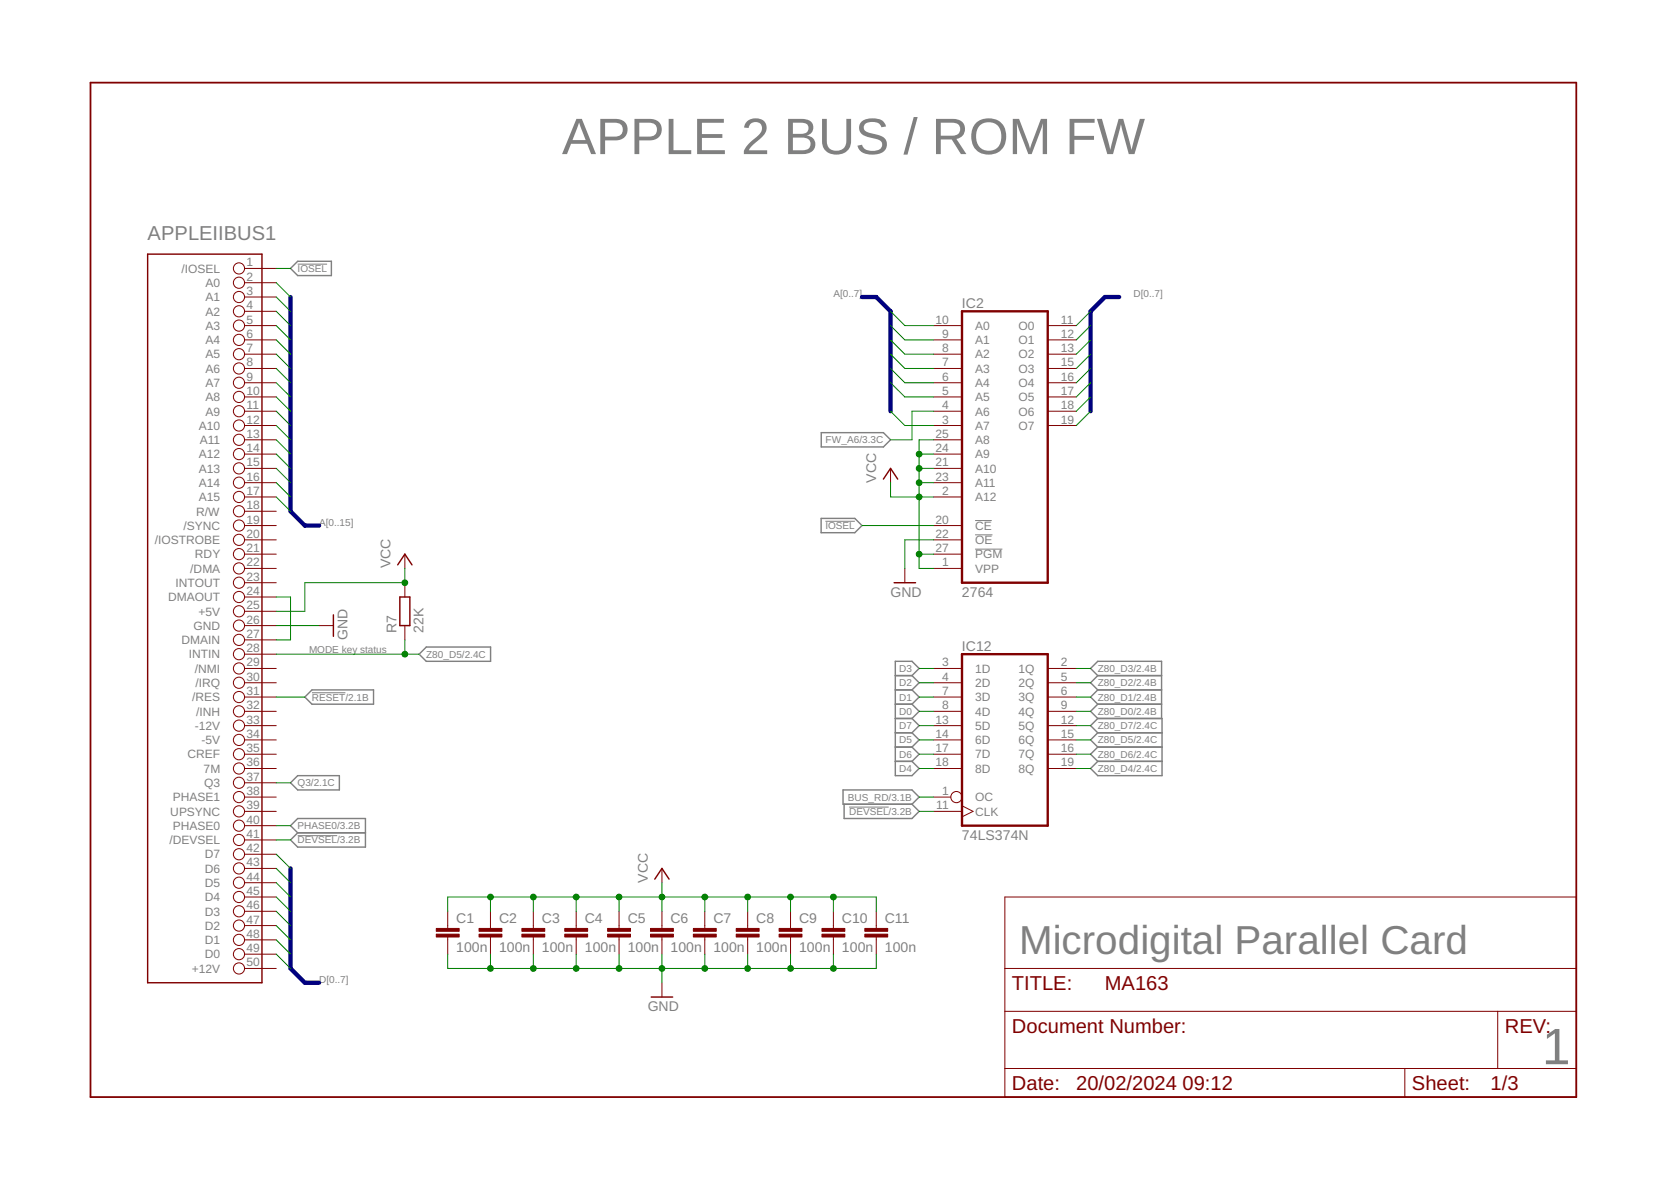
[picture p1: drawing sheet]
<svg xmlns="http://www.w3.org/2000/svg" width="297mm" height="210mm" viewBox="0 0 297 210" stroke-linecap="round" stroke-linejoin="round" font-family="sans-serif">
<path d="M52.9 46.9h5.2M146.7 92.6h5.3M173.3 92.5h3M173.3 95.1h3.1M173.3 97.6h4.9M55.5 123.1h5.9M52.9 148.5h7M150.9 143.4h7.1" fill="none" stroke="#808080" stroke-width=".18"/>
<g fill="none" stroke="#808080" stroke-width=".25">
<path d="M51.6 47.7l1.3-1.3h6v2.6h-6zM146 76.9h11l1.3 1.3-1.3 1.2h-11zM146 92.1h6l1.2 1.3-1.2 1.3h-6zM74.5 116.3l1.3-1.3h11.4v2.5h-11.4zM52.9 137.9h7.4v2.5h-7.4l-1.3-1.3zM54.2 123.9l1.3-1.3h10.9v2.6h-10.9zM159.2 125.2h2.9M159.2 127.7h2.9M159.2 122.6h2.9M159.2 120.1h2.9M159.2 135.3h2.9M159.2 130.2h2.9"/>
<path d="M159.2 132.8h2.9M162.1 120.1l1.3-1.3-1.3-1.3h-2.9v20.4h2.9l1.3-1.3-1.3-1.3M162.1 125.2l1.3 1.2-1.3 1.3M162.1 122.6l1.3 1.3-1.3 1.3M162.1 120.1l1.3 1.2-1.3 1.3M162.1 130.2l1.3 1.3-1.3 1.3M162.1 132.8l1.3 1.2-1.3 1.3M162.1 127.7l1.3 1.3-1.3 1.2M195.1 125.2l-1.2 1.2 1.2 1.3M195.1 125.2h11.4M195.1 127.7h11.5v10.2h-11.5l-1.2-1.3 1.2-1.3M195.1 120.1l-1.2-1.3 1.2-1.3h11.4v10.2"/>
<path d="M195.1 122.6l-1.2 1.3 1.2 1.3M195.1 122.6h11.4M195.1 120.1l-1.2 1.2 1.2 1.3M195.1 120.1h11.4M195.1 135.3h11.5M195.1 130.2l-1.2 1.3 1.2 1.3M195.1 130.2h11.5M195.1 132.8h11.5M195.1 132.8l-1.2 1.2 1.2 1.3M195.1 127.7l-1.2 1.3 1.2 1.2M51.6 146.7l1.3-1.2h12.1v5.1h-12.1l-1.3-1.3 1.3-1.3zM52.9 148h12.1"/>
<path d="M149.9 140.4h12.2l1.3 1.3-1.3 1.2h-12.2zM150.1 142.9v2.6h12l1.3-1.3-1.3-1.3"/>
</g>
<path d="M16.1 14.7h264.1v180.3h-264.1z" fill="none" stroke="#800000" stroke-width=".32"/>
<g fill="none" stroke="#800000" stroke-width=".18">
<path d="M43.5 47.7h5.6M43.5 50.2h5.6M43.5 52.8h5.6M43.5 55.3h5.6M43.5 57.9h5.6M165.9 57.9h5.1M186.2 57.9h5.1M43.5 60.4h5.6M43.5 62.9h5.6M43.5 65.5h5.6M43.5 68h5.6M43.5 70.5h5.6"/>
<path d="M43.5 73.1h5.6M43.5 75.6h5.6M43.5 78.2h5.6M165.9 60.4h5.1M165.9 62.9h5.1M165.9 65.5h5.1M165.9 68h5.1M165.9 70.5h5.1M165.9 73.1h5.1M165.9 75.6h5.1M165.9 78.2h5.1M186.2 60.4h5.1"/>
<path d="M186.2 62.9h5.1M186.2 65.5h5.1M186.2 68h5.1M186.2 70.5h5.1M186.2 73.1h5.1M186.2 75.6h5.1M43.5 95.9h5.6M43.5 93.4h5.6M43.5 80.7h5.6M43.5 83.2h5.6M43.5 85.8h5.6M43.5 88.3h5.6"/>
<path d="M43.5 90.9h5.6M43.5 98.5h5.6M72 98.5v2.5M158.3 83.2v2.6M165.9 95.9h5.1M165.9 93.4h5.1M165.9 80.7h5.1M165.9 83.2h5.1M165.9 85.8h5.1M165.9 88.3h5.1M165.9 98.5h5.1M43.5 108.6h5.6"/>
<path d="M43.5 101h5.6M43.5 118.8h5.6M43.5 113.7h5.6M43.5 106.1h5.6M43.5 111.2h5.6M43.5 116.3h5.6M43.5 103.6h5.6M56.7 111.2h2.6M72 103.6v2.5M72 111.2v2.5M160.8 101v2.6M165.9 101h5.1"/>
<path d="M165.9 118.8h5.1M186.2 118.8h5.1M43.5 131.5h5.6M43.5 129h5.6M43.5 126.4h5.6M43.5 121.3h5.6M43.5 123.9h5.6M43.5 136.6h5.6M43.5 134h5.6M43.5 139.1h5.6M165.9 131.5h5.1M165.9 129h5.1"/>
<path d="M165.9 126.4h5.1M165.9 121.3h5.1M165.9 123.9h5.1M165.9 136.6h5.1M165.9 134h5.1M186.2 131.5h5.1M186.2 129h5.1M186.2 126.4h5.1M186.2 121.3h5.1M186.2 123.9h5.1M186.2 136.6h5.1M186.2 134h5.1"/>
<path d="M43.5 159.4h5.6M43.5 149.3h5.6M43.5 156.9h5.6M43.5 154.3h5.6M43.5 151.8h5.6M43.5 146.7h5.6M43.5 141.7h5.6M43.5 144.2h5.6M117.7 154.3v2.6M165.9 141.7h3.1M165.9 144.2h5.1M171 143.2l2 1-2 1"/>
<path d="M178.6 159.4h101.6v35.6h-101.6zM43.5 172.1h5.6M43.5 169.6h5.6M43.5 167h5.6M43.5 164.5h5.6M43.5 162h5.6M79.6 162v3M79.6 166.5v3.1M87.2 162v3M87.2 166.5v3.1M94.8 162v3M94.8 166.5v3.1"/>
<path d="M102.4 162v3M102.4 166.5v3.1M110 162v3M110 166.5v3.1M117.7 162v3M117.7 166.5v3.1M117.7 174.7v2.5M125.3 162v3M125.3 166.5v3.1M132.9 162v3M132.9 166.5v3.1M140.5 162v3"/>
<path d="M140.5 166.5v3.1M148.1 162v3M148.1 166.5v3.1M155.8 162v3M155.8 166.5v3.1M178.6 179.7h101.6M178.6 172.1h101.6M266.2 179.7v10.2M178.6 189.9h101.6M249.7 189.9v5.1"/>
<circle cx="42.5" cy="57.9" r=".99"/>
<circle cx="42.5" cy="47.7" r=".99"/>
<circle cx="42.5" cy="52.8" r=".99"/>
<circle cx="42.5" cy="55.3" r=".99"/>
<circle cx="42.5" cy="50.2" r=".99"/>
<circle cx="42.5" cy="70.5" r=".99"/>
<circle cx="42.5" cy="78.2" r=".99"/>
<circle cx="42.5" cy="65.5" r=".99"/>
<circle cx="42.5" cy="68" r=".99"/>
<circle cx="42.5" cy="62.9" r=".99"/>
<circle cx="42.5" cy="73.1" r=".99"/>
<circle cx="42.5" cy="75.6" r=".99"/>
<circle cx="42.5" cy="60.4" r=".99"/>
<circle cx="42.5" cy="93.4" r=".99"/>
<circle cx="42.5" cy="95.9" r=".99"/>
<circle cx="42.5" cy="88.3" r=".99"/>
<circle cx="42.5" cy="90.9" r=".99"/>
<circle cx="42.5" cy="98.5" r=".99"/>
<circle cx="42.5" cy="85.8" r=".99"/>
<circle cx="42.5" cy="80.7" r=".99"/>
<circle cx="42.5" cy="83.2" r=".99"/>
<circle cx="42.5" cy="113.7" r=".99"/>
<circle cx="42.5" cy="111.2" r=".99"/>
<circle cx="42.5" cy="108.6" r=".99"/>
<circle cx="42.5" cy="101" r=".99"/>
<circle cx="42.5" cy="118.8" r=".99"/>
<circle cx="42.5" cy="116.3" r=".99"/>
<circle cx="42.5" cy="106.1" r=".99"/>
<circle cx="42.5" cy="103.6" r=".99"/>
<circle cx="42.5" cy="121.3" r=".99"/>
<circle cx="42.5" cy="136.6" r=".99"/>
<circle cx="42.5" cy="134" r=".99"/>
<circle cx="42.5" cy="139.1" r=".99"/>
<circle cx="42.5" cy="129" r=".99"/>
<circle cx="42.5" cy="126.4" r=".99"/>
<circle cx="42.5" cy="123.9" r=".99"/>
<circle cx="42.5" cy="131.5" r=".99"/>
<circle cx="42.5" cy="149.3" r=".99"/>
<circle cx="42.5" cy="151.8" r=".99"/>
<circle cx="42.5" cy="141.7" r=".99"/>
<circle cx="42.5" cy="159.4" r=".99"/>
<circle cx="42.5" cy="156.9" r=".99"/>
<circle cx="42.5" cy="154.3" r=".99"/>
<circle cx="42.5" cy="144.2" r=".99"/>
<circle cx="42.5" cy="146.7" r=".99"/>
<circle cx="170" cy="141.7" r=".99"/>
<circle cx="42.5" cy="169.6" r=".99"/>
<circle cx="42.5" cy="172.1" r=".99"/>
<circle cx="42.5" cy="162" r=".99"/>
<circle cx="42.5" cy="164.5" r=".99"/>
<circle cx="42.5" cy="167" r=".99"/>
</g>
<path d="M26.2 45.2h20.4v129.5h-20.4zM157 85.2l1.3-2 1.3 2M59.3 109.3v3.8M70.7 100.4l1.3-1.9 1.2 1.9M71.1 106.1h1.8v5.1h-1.8zM158.9 103.6h3.9M116.4 156.3l1.3-2 1.2 2M115.8 177.2h3.8" fill="none" stroke="#800000" stroke-width=".25"/>
<path d="M171 55.3h15.2v48.3h-15.2zM171 116.3h15.2v30.4h-15.2z" fill="none" stroke="#800000" stroke-width=".42"/>
<g fill="#800000" stroke="#800000" stroke-width=".18">
<path d="M77.6 166h4v.5h-4z"/>
<path d="M77.6 165h4v.5h-4z"/>
<path d="M85.2 166h4v.5h-4z"/>
<path d="M85.2 165h4v.5h-4z"/>
<path d="M92.8 166h4v.5h-4z"/>
<path d="M92.8 165h4v.5h-4z"/>
<path d="M100.4 166h4.1v.5h-4.1z"/>
<path d="M100.4 165h4.1v.5h-4.1z"/>
<path d="M108 166h4.1v.5h-4.1z"/>
<path d="M108 165h4.1v.5h-4.1z"/>
<path d="M115.6 166h4.1v.5h-4.1z"/>
<path d="M115.6 165h4.1v.5h-4.1z"/>
<path d="M123.3 166h4v.5h-4z"/>
<path d="M123.3 165h4v.5h-4z"/>
<path d="M130.9 166h4v.5h-4z"/>
<path d="M130.9 165h4v.5h-4z"/>
<path d="M138.5 166h4.1v.5h-4.1z"/>
<path d="M138.5 165h4.1v.5h-4.1z"/>
<path d="M146.1 166h4.1v.5h-4.1z"/>
<path d="M146.1 165h4.1v.5h-4.1z"/>
<path d="M153.7 166h4.1v.5h-4.1z"/>
<path d="M153.7 165h4.1v.5h-4.1z"/>
</g>
<path d="M51.6 52.8v38.1l2.6 2.5h2.5M153.2 52.8h2.6l2.5 2.5v17.8M198.9 52.8h-2.5l-2.5 2.5v17.8M51.6 154.3v17.8l2.6 2.6h2.5" fill="none" stroke="#000080" stroke-width=".76"/>
<g fill="none" stroke="#008000" stroke-width=".18">
<path d="M49.1 50.2l2.5 2.6M49.1 52.8l2.5 2.5M49.1 55.3l2.5 2.6M49.1 57.9l2.5 2.5M49.1 47.7h2.5M158.3 55.3l2.5 2.6h5.1M158.3 57.9l2.5 2.5h5.1M193.9 55.3l-2.6 2.6M193.9 57.9l-2.6 2.5M49.1 65.5l2.5 2.5M49.1 68l2.5 2.5M49.1 60.4l2.5 2.5"/>
<path d="M49.1 62.9l2.5 2.6M49.1 70.5l2.5 2.6M49.1 73.1l2.5 2.5M49.1 75.6l2.5 2.6M49.1 78.2l2.5 2.5M158.3 73.1l2.5 2.5h5.1M158.3 60.4l2.5 2.5h5.1M158.3 62.9l2.5 2.6h5.1M158.3 65.5l2.5 2.5h5.1M158.3 68l2.5 2.5h5.1M165.9 78.2h-2.5v22.8h2.5M165.9 73.1h-3.8v5.1h-3.8"/>
<path d="M193.9 60.4l-2.6 2.5M193.9 62.9l-2.6 2.6M193.9 65.5l-2.6 2.5M193.9 68l-2.6 2.5M193.9 70.5l-2.6 2.6M193.9 73.1l-2.6 2.5M49.1 80.7l2.5 2.5M49.1 83.2l2.5 2.6M49.1 85.8l2.5 2.5M49.1 88.3l2.5 2.6M153.2 93.4h12.7M158.3 85.8v2.5h7.6"/>
<path d="M163.4 98.5h2.5M163.4 83.2h2.5M163.4 85.8h2.5M163.4 80.7h2.5M165.9 95.9h-5.1v5.1M49.1 116.3h25.4M49.1 111.2h7.6M49.1 106.1h2.5v7.6h-2.5M72 101v2.6h-17.8v5h-5.1M72 113.7v2.6M163.4 118.8h2.5M191.3 118.8h2.6"/>
<path d="M49.1 123.9h5.1M49.1 139.1h2.5M163.4 126.4h2.5M163.4 123.9h2.5M163.4 121.3h2.5M163.4 136.6h2.5M163.4 131.5h2.5M163.4 134h2.5M163.4 129h2.5M191.3 126.4h2.6M191.3 123.9h2.6M191.3 121.3h2.6"/>
<path d="M191.3 136.6h2.6M191.3 131.5h2.6M191.3 134h2.6M191.3 129h2.6M49.1 149.3h2.5M49.1 146.7h2.5M49.1 159.4l2.5 2.6M49.1 156.9l2.5 2.5M49.1 154.3l2.5 2.6M49.1 151.8l2.5 2.5M87.2 159.4v2.6M94.8 159.4v2.6"/>
<path d="M102.4 159.4v2.6M110 159.4v2.6M117.7 156.9v5.1M125.3 159.4v2.6M132.9 159.4v2.6M140.5 159.4v2.6M148.1 159.4v2.6M163.4 141.7h2.5M163.4 144.2h2.5M49.1 169.6l2.5 2.5M49.1 167l2.5 2.6M49.1 164.5l2.5 2.5"/>
<path d="M49.1 162l2.5 2.5M79.6 162v-2.6h76.2v2.6M79.6 169.6v2.5h76.2v-2.5M87.2 169.6v2.5M94.8 169.6v2.5M102.4 169.6v2.5M110 169.6v2.5M117.7 169.6v5.1M125.3 169.6v2.5M132.9 169.6v2.5M140.5 169.6v2.5M148.1 169.6v2.5"/>
</g>
<g fill="#008000" stroke="#008000" stroke-width=".18">
<circle cx="72" cy="103.6" r=".51"/>
<circle cx="163.4" cy="88.3" r=".51"/>
<circle cx="163.4" cy="98.5" r=".51"/>
<circle cx="163.4" cy="83.2" r=".51"/>
<circle cx="163.4" cy="85.8" r=".51"/>
<circle cx="163.4" cy="80.7" r=".51"/>
<circle cx="117.7" cy="159.4" r=".51"/>
<circle cx="87.2" cy="159.4" r=".51"/>
<circle cx="94.8" cy="159.4" r=".51"/>
<circle cx="102.4" cy="159.4" r=".51"/>
<circle cx="110" cy="159.4" r=".51"/>
<circle cx="125.3" cy="159.4" r=".51"/>
<circle cx="132.9" cy="159.4" r=".51"/>
<circle cx="140.5" cy="159.4" r=".51"/>
<circle cx="148.1" cy="159.4" r=".51"/>
<circle cx="72" cy="116.3" r=".51"/>
<circle cx="117.7" cy="172.1" r=".51"/>
<circle cx="87.2" cy="172.1" r=".51"/>
<circle cx="94.8" cy="172.1" r=".51"/>
<circle cx="148.1" cy="172.1" r=".51"/>
<circle cx="140.5" cy="172.1" r=".51"/>
<circle cx="132.9" cy="172.1" r=".51"/>
<circle cx="125.3" cy="172.1" r=".51"/>
<circle cx="110" cy="172.1" r=".51"/>
<circle cx="102.4" cy="172.1" r=".51"/>
</g>
<g font-size="9.1" fill="#808080">
<text x="99.9" y="27.4">APPLE 2 BUS / ROM FW</text>
<text x="274.1" y="189.1">1</text>
</g>
<text font-size="7.2" fill="#808080" x="181.2" y="169.6">Microdigital Parallel Card</text>
<text font-size="3.6" fill="#808080" x="26.2" y="42.6">APPLEIIBUS1</text>
<g font-size="3.6" fill="#800000">
<text x="179.9" y="175.9">TITLE:</text>
<text x="196.4" y="175.9">MA163</text>
<text x="179.9" y="183.6">Document Number:</text>
<text x="267.5" y="183.6">REV:</text>
<text x="179.9" y="193.7">Date:</text>
<text x="191.3" y="193.7">20/02/2024</text>
<text x="210.2" y="193.7">09:12</text>
<text x="251" y="193.7">Sheet:</text>
<text x="265" y="193.7">1/3</text>
</g>
<g font-size="2.5" fill="#808080">
<text x="171" y="54.7">IC2</text>
<text x="155.8" y="85.8" transform="rotate(-90 155.8 85.8)">VCC</text>
<text x="69.4" y="101" transform="rotate(-90 69.4 101)">VCC</text>
<text x="158.3" y="106.1">GND</text>
<text x="171" y="106.1">2764</text>
<text x="61.8" y="113.7" transform="rotate(-90 61.8 113.7)">GND</text>
<text x="70.5" y="112.5" transform="rotate(-90 70.5 112.5)">R7</text>
<text x="75.3" y="112.5" transform="rotate(-90 75.3 112.5)">22K</text>
<text x="171" y="115.6">IC12</text>
<text x="171" y="149.3">74LS374N</text>
<text x="115.1" y="156.9" transform="rotate(-90 115.1 156.9)">VCC</text>
<text x="81.1" y="164.1">C1</text>
<text x="88.7" y="164.1">C2</text>
<text x="96.3" y="164.1">C3</text>
<text x="104" y="164.1">C4</text>
<text x="111.6" y="164.1">C5</text>
<text x="119.2" y="164.1">C6</text>
<text x="126.8" y="164.1">C7</text>
<text x="134.4" y="164.1">C8</text>
<text x="142" y="164.1">C9</text>
<text x="149.7" y="164.1">C10</text>
<text x="157.3" y="164.1">C11</text>
<text x="81.1" y="169.2">100n</text>
<text x="88.7" y="169.2">100n</text>
<text x="96.3" y="169.2">100n</text>
<text x="104" y="169.2">100n</text>
<text x="111.6" y="169.2">100n</text>
<text x="119.2" y="169.2">100n</text>
<text x="126.8" y="169.2">100n</text>
<text x="134.4" y="169.2">100n</text>
<text x="142" y="169.2">100n</text>
<text x="149.7" y="169.2">100n</text>
<text x="157.3" y="169.2">100n</text>
<text x="115.1" y="179.8">GND</text>
</g>
<g font-size="2.1" fill="#808080">
<text x="43.8" y="47.3">1</text>
<text x="32.3" y="48.5">/IOSEL</text>
<text x="36.5" y="51">A0</text>
<text x="36.5" y="53.5">A1</text>
<text x="43.8" y="49.9">2</text>
<text x="43.8" y="52.4">3</text>
<text x="36.5" y="56.1">A2</text>
<text x="36.5" y="58.6">A3</text>
<text x="43.8" y="55">4</text>
<text x="43.8" y="57.5">5</text>
<text x="166.3" y="57.5">10</text>
<text x="173.3" y="58.6">A0</text>
<text x="181" y="58.6">O0</text>
<text x="188.6" y="57.5">11</text>
<text x="36.5" y="61.2">A4</text>
<text x="36.5" y="63.7">A5</text>
<text x="43.8" y="60">6</text>
<text x="43.8" y="62.6">7</text>
<text x="43.8" y="65.1">8</text>
<text x="167.5" y="65.1">7</text>
<text x="167.5" y="62.6">8</text>
<text x="167.5" y="60">9</text>
<text x="173.3" y="63.7">A2</text>
<text x="173.3" y="61.2">A1</text>
<text x="181" y="61.2">O1</text>
<text x="181" y="63.7">O2</text>
<text x="188.6" y="60">12</text>
<text x="188.6" y="62.6">13</text>
<text x="188.6" y="65.1">15</text>
<text x="36.5" y="66.2">A6</text>
<text x="36.5" y="68.8">A7</text>
<text x="36.5" y="71.3">A8</text>
<text x="43.8" y="67.7">9</text>
<text x="43.8" y="70.2">10</text>
<text x="167.5" y="70.2">5</text>
<text x="167.5" y="67.7">6</text>
<text x="173.3" y="71.3">A5</text>
<text x="173.3" y="68.8">A4</text>
<text x="173.3" y="66.2">A3</text>
<text x="181" y="66.2">O3</text>
<text x="181" y="68.8">O4</text>
<text x="181" y="71.3">O5</text>
<text x="188.6" y="67.7">16</text>
<text x="188.6" y="70.2">17</text>
<text x="35.4" y="76.4">A10</text>
<text x="36.5" y="73.9">A9</text>
<text x="43.8" y="72.7">11</text>
<text x="43.8" y="75.3">12</text>
<text x="43.8" y="77.8">13</text>
<text x="166.3" y="77.8">25</text>
<text x="167.5" y="75.3">3</text>
<text x="167.5" y="72.7">4</text>
<text x="173.3" y="76.4">A7</text>
<text x="173.3" y="73.9">A6</text>
<text x="181" y="73.9">O6</text>
<text x="181" y="76.4">O7</text>
<text x="188.6" y="72.7">18</text>
<text x="188.6" y="75.3">19</text>
<text x="35.4" y="81.5">A12</text>
<text x="35.5" y="78.9">A11</text>
<text x="43.8" y="80.4">14</text>
<text x="43.8" y="82.9">15</text>
<text x="166.3" y="82.9">21</text>
<text x="166.3" y="80.4">24</text>
<text x="173.3" y="81.5">A9</text>
<text x="173.3" y="78.9">A8</text>
<text x="35.4" y="84">A13</text>
<text x="35.4" y="86.6">A14</text>
<text x="35.4" y="89.1">A15</text>
<text x="43.8" y="85.4">16</text>
<text x="43.8" y="88">17</text>
<text x="166.3" y="85.4">23</text>
<text x="167.5" y="88">2</text>
<text x="173.3" y="89.1">A12</text>
<text x="173.3" y="84">A10</text>
<text x="173.3" y="86.6">A11</text>
<text x="32.6" y="94.2">/SYNC</text>
<text x="34.9" y="91.6">R/W</text>
<text x="43.8" y="95.6">20</text>
<text x="43.8" y="93.1">19</text>
<text x="43.8" y="90.5">18</text>
<text x="166.3" y="93.1">20</text>
<text x="166.3" y="95.6">22</text>
<text x="173.3" y="94.2">CE</text>
<text x="27.5" y="96.7">/IOSTROBE</text>
<text x="33.8" y="101.8">/DMA</text>
<text x="34.7" y="99.3">RDY</text>
<text x="43.8" y="100.7">22</text>
<text x="43.8" y="98.1">21</text>
<text x="166.3" y="98.1">27</text>
<text x="167.5" y="100.7">1</text>
<text x="173.3" y="101.8">VPP</text>
<text x="173.3" y="96.7">OE</text>
<text x="173.3" y="99.3">PGM</text>
<text x="29.9" y="106.9">DMAOUT</text>
<text x="31.2" y="104.3">INTOUT</text>
<text x="43.8" y="105.8">24</text>
<text x="43.8" y="103.2">23</text>
<text x="34.4" y="112">GND</text>
<text x="35.3" y="109.4">+5V</text>
<text x="43.8" y="108.3">25</text>
<text x="43.8" y="113.4">27</text>
<text x="43.8" y="110.8">26</text>
<text x="32.3" y="114.5">DMAIN</text>
<text x="33.6" y="117">INTIN</text>
<text x="34.7" y="119.6">/NMI</text>
<text x="43.8" y="118.5">29</text>
<text x="43.8" y="115.9">28</text>
<text x="167.5" y="118.5">3</text>
<text x="173.3" y="119.6">1D</text>
<text x="181" y="119.6">1Q</text>
<text x="188.6" y="118.5">2</text>
<text x="34.2" y="124.6">/RES</text>
<text x="34.7" y="122.1">/IRQ</text>
<text x="43.8" y="121">30</text>
<text x="43.8" y="123.5">31</text>
<text x="167.5" y="121">4</text>
<text x="167.5" y="123.5">7</text>
<text x="173.3" y="122.1">2D</text>
<text x="173.3" y="124.6">3D</text>
<text x="181" y="122.1">2Q</text>
<text x="181" y="124.6">3Q</text>
<text x="188.6" y="121">5</text>
<text x="188.6" y="123.5">6</text>
<text x="34.6" y="129.7">-12V</text>
<text x="34.9" y="127.2">/INH</text>
<text x="43.8" y="131.1">34</text>
<text x="43.8" y="128.6">33</text>
<text x="43.8" y="126.1">32</text>
<text x="166.3" y="128.6">13</text>
<text x="166.3" y="131.1">14</text>
<text x="167.5" y="126.1">8</text>
<text x="173.3" y="127.2">4D</text>
<text x="173.3" y="129.7">5D</text>
<text x="181" y="127.2">4Q</text>
<text x="181" y="129.7">5Q</text>
<text x="188.6" y="126.1">9</text>
<text x="188.6" y="128.6">12</text>
<text x="188.6" y="131.1">15</text>
<text x="33.3" y="134.8">CREF</text>
<text x="35.8" y="132.3">-5V</text>
<text x="36.2" y="137.3">7M</text>
<text x="43.8" y="136.2">36</text>
<text x="43.8" y="133.7">35</text>
<text x="166.3" y="133.7">17</text>
<text x="166.3" y="136.2">18</text>
<text x="173.3" y="132.3">6D</text>
<text x="173.3" y="134.8">7D</text>
<text x="173.3" y="137.3">8D</text>
<text x="181" y="132.3">6Q</text>
<text x="181" y="134.8">7Q</text>
<text x="181" y="137.3">8Q</text>
<text x="188.6" y="133.7">16</text>
<text x="188.6" y="136.2">19</text>
<text x="30.7" y="142.4">PHASE1</text>
<text x="36.3" y="139.9">Q3</text>
<text x="43.8" y="141.3">38</text>
<text x="43.8" y="138.8">37</text>
<text x="43.8" y="143.8">39</text>
<text x="166.4" y="143.8">11</text>
<text x="167.5" y="141.3">1</text>
<text x="173.3" y="142.4">OC</text>
<text x="30.3" y="145">UPSYNC</text>
<text x="30.7" y="147.5">PHASE0</text>
<text x="43.8" y="148.9">41</text>
<text x="43.8" y="146.4">40</text>
<text x="173.3" y="145">CLK</text>
<text x="30.2" y="150">/DEVSEL</text>
<text x="36.4" y="155.1">D6</text>
<text x="36.4" y="152.6">D7</text>
<text x="43.8" y="154">43</text>
<text x="43.8" y="151.5">42</text>
<text x="36.4" y="160.2">D4</text>
<text x="36.4" y="157.7">D5</text>
<text x="43.8" y="161.6">46</text>
<text x="43.8" y="159.1">45</text>
<text x="43.8" y="156.5">44</text>
<text x="36.4" y="167.8">D1</text>
<text x="36.4" y="165.3">D2</text>
<text x="36.4" y="162.7">D3</text>
<text x="43.8" y="166.7">48</text>
<text x="43.8" y="164.2">47</text>
<text x="34.1" y="172.9">+12V</text>
<text x="36.4" y="170.4">D0</text>
<text x="43.8" y="171.8">50</text>
<text x="43.8" y="169.2">49</text>
</g>
<g font-size="1.8" fill="#808080">
<text x="52.9" y="48.3">IOSEL</text>
<text x="148.1" y="52.8">A[0..7]</text>
<text x="201.5" y="52.8">D[0..7]</text>
<text x="146.8" y="78.8">FW_A6/3.3C</text>
<text x="56.7" y="93.4">A[0..15]</text>
<text x="146.7" y="94">IOSEL</text>
<text x="54.9" y="116">MODE key status</text>
<text x="75.8" y="116.9">Z80_D5/2.4C</text>
<text x="159.8" y="119.4">D3</text>
<text x="195.1" y="119.4">Z80_D3/2.4B</text>
<text x="55.5" y="124.5">RESET/2.1B</text>
<text x="159.8" y="124.5">D1</text>
<text x="159.8" y="122">D2</text>
<text x="195.1" y="124.5">Z80_D1/2.4B</text>
<text x="195.1" y="122">Z80_D2/2.4B</text>
<text x="159.8" y="127.1">D0</text>
<text x="159.8" y="129.6">D7</text>
<text x="195.1" y="127.1">Z80_D0/2.4B</text>
<text x="195.1" y="129.6">Z80_D7/2.4C</text>
<text x="159.8" y="137.2">D4</text>
<text x="159.8" y="132.1">D5</text>
<text x="159.8" y="134.7">D6</text>
<text x="195.1" y="137.2">Z80_D4/2.4C</text>
<text x="195.1" y="132.1">Z80_D5/2.4C</text>
<text x="195.1" y="134.7">Z80_D6/2.4C</text>
<text x="52.9" y="139.8">Q3/2.1C</text>
<text x="150.7" y="142.3">BUS_RD/3.1B</text>
<text x="52.9" y="149.9">DEVSEL/3.2B</text>
<text x="52.9" y="147.4">PHASE0/3.2B</text>
<text x="150.9" y="144.8">DEVSEL/3.2B</text>
<text x="56.7" y="174.7">D[0..7]</text>
</g>
</svg>
